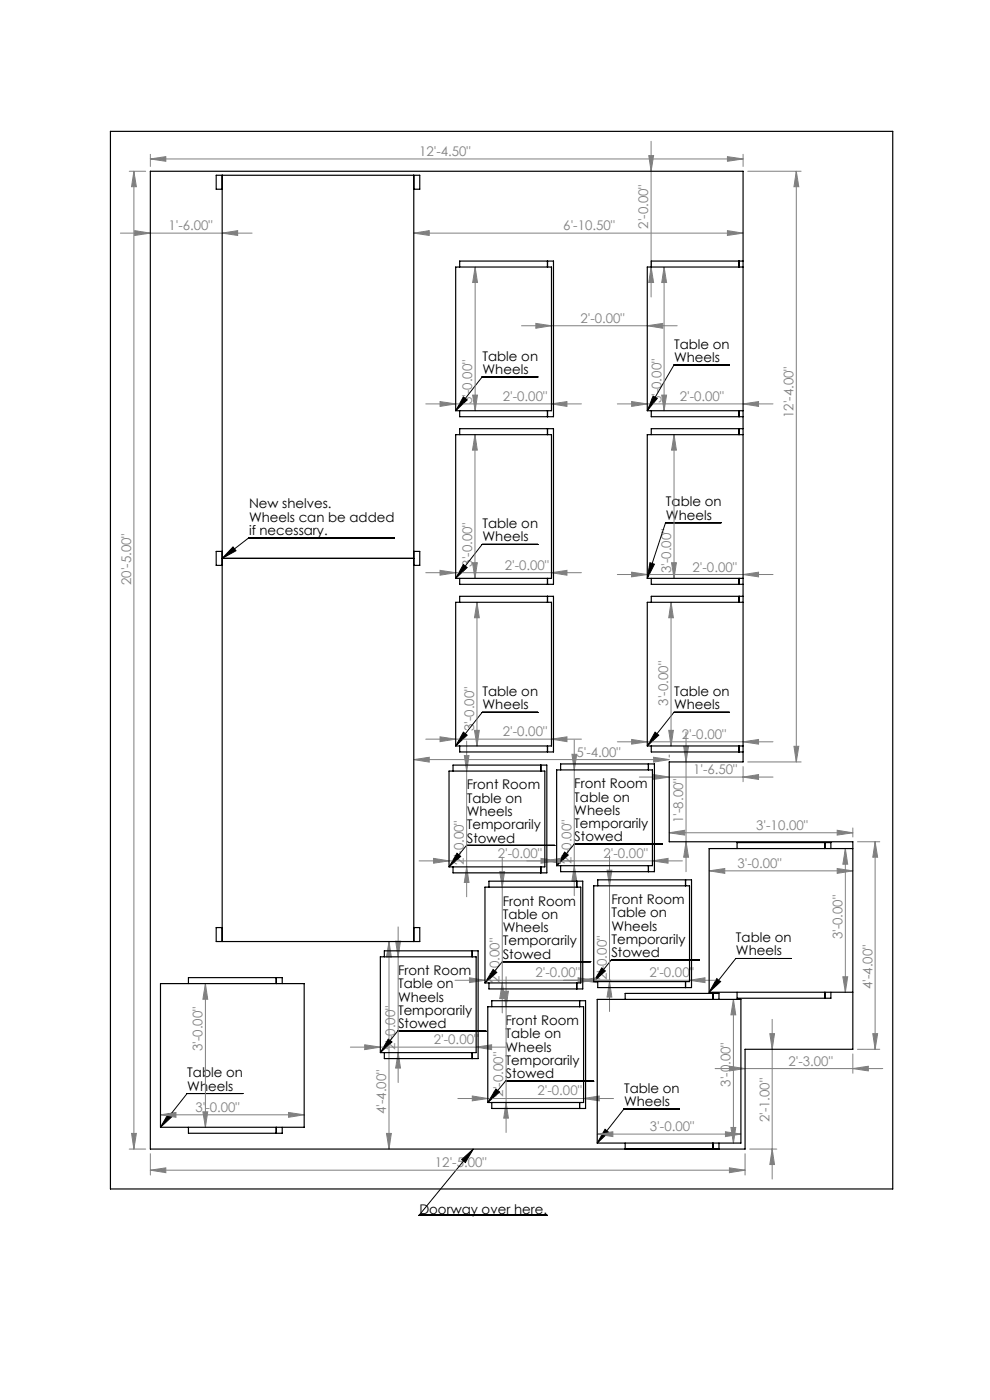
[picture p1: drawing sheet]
<svg xmlns="http://www.w3.org/2000/svg" width="210mm" height="297mm" viewBox="0 0 210 297" stroke-linecap="round" stroke-linejoin="round" font-family="sans-serif">
<g fill="none" stroke="#000" stroke-width=".21">
<path d="M114.1 80h-11.8l-5.6 7.1M154.7 77.5h-11.8l-5.6 9.6M98.3 84.2l.8 .6-2.4 2.3zM138.5 84l.9 .5-2.1 2.6zM49.4 116l.7 .8-3 1.7zM83.7 114.1h-31l-5.6 4.4M98.3 119.8l.8 .6-2.4 2.3zM114.1 115.5h-11.8l-5.6 7.2M137.9 119.4l.9 .3-1.5 3zM153 110.9h-11.8l-3.9 11.8M98.3 155.3l.8 .7-2.4 2.3zM114.1 151.1h-11.8l-5.6 7.2"/>
<path d="M139 155.3l.7 .7-2.4 2.3zM154.7 151.1h-11.8l-5.6 7.2M117.7 179.3h-18.7l-3.7 4.6M140.5 179.1h-18.7l-3.7 4.6M96.9 181l.8 .7-2.4 2.2zM119.8 180.8l.7 .6-2.4 2.3zM103.1 218.8h-18.8l-3.6 4.5M104.6 205.7l.8 .6-2.5 2.2zM125.3 204h-18.7l-3.7 4.5M127.6 205.3l.8 .7-2.5 2.2zM148.4 203.7h-18.8l-3.7 4.5M152 207.6l.9 .6-2.5 2.3z"/>
<path d="M167.9 203.3h-11.8l-5.7 7.2M35.7 236.3l.8 .6-2.5 2.2zM51.5 232h-11.8l-5.7 7.1M82.4 220.4l.7 .6-2.4 2.3zM105.2 231l.8 .7-2.5 2.2zM125.9 229.4h-18.7l-3.7 4.5M128.3 239.6l.8 .6-2.4 2.3zM144.1 235.3h-11.8l-5.6 7.2M97.9 246l2.5-2.2-1.7 2.8zM100.4 243.8l-11.5 14h27.1"/>
</g>
<g fill="none" stroke="#808080" stroke-width=".21">
<path d="M27.4 36.3h3.5M28.4 36.3l.5 3.3h-1zM28.4 36.3v207.5M31.9 33.7l3.3-.5v1zM31.9 32.7v2.6M31.9 33.7h125.7M137.6 33h1l-.5 3.3zM138.1 30v33M154.3 33.2l3.3 .5-3.3 .5zM157.6 32.7v2.6M158.6 36.3h11.3M168.9 36.3l.5 3.3h-1z"/>
<path d="M168.9 36.3v125.3M25.5 49.5h28M28.6 48.9l3.3 .6-3.3 .4zM47.1 49.5l3.3-.6v1zM87.8 49.5l3.3-.6v1zM87.8 49.5h69.8M100.8 56.7l.5 3.2h-1zM100.8 56.7v30.4M138.1 56.7l.5 3.2h-1zM140.9 56.7l.5 3.2h-1zM140.9 56.7v30.4M154.3 48.9l3.3 .6-3.3 .4z"/>
<path d="M110.6 69.1h33.1M113.7 68.6l3.3 .5-3.3 .5zM137.3 69.1l3.3-.5v1zM90.3 85.7h33M93.3 85.2l3.4 .5-3.4 .5zM100.3 83.8h1l-.5 3.3zM100.8 92.2l.4 3.3h-1zM100.8 92.2v30.5M117 85.7l3.3-.5v1zM131 85.7h33M134 85.2l3.3 .5-3.3 .5zM140.4 83.8h1l-.5 3.3z"/>
<path d="M143 92.2l.5 3.3h-1zM143 92.2v30.5M157.6 85.7l3.3-.5v1zM100.2 119.4h1l-.4 3.3zM142.5 119.4h1l-.5 3.3zM90.3 121.5h33M93.3 121l3.4 .5-3.4 .5zM101.2 127.8l.5 3.3h-1.1zM101.2 127.8v30.5M117 121.5l3.3-.5v1zM131 121.9h33M134 121.4l3.3 .5-3.3 .5z"/>
<path d="M142.3 127.8l.5 3.3h-.9zM142.3 127.8v30.5M157.6 121.9l3.3-.5v1zM90.3 156.8h33M93.3 156.3l3.4 .5-3.4 .5zM99 157.2v33M100.6 154.9h1.1l-.5 3.4zM117 156.8l3.3-.5v1zM121.8 157v33M131 157.4h33M134 156.9l3.3 .5-3.3 .5zM141.9 154.9h.9l-.5 3.4z"/>
<path d="M145 158.3h1l-.5 3.3zM145.5 155.3v29.6M157.6 157.4l3.3-.5v1zM168.4 158.3h1l-.5 3.3zM87.8 161.1l3.3-.4v1zM87.8 161.1h54.2M98.5 160.3h1l-.5 3.3zM121.3 160h1l-.5 3.3zM135.6 164.8h28.4M138.6 164.3l3.4 .5-3.4 .5zM138.6 160.7l3.4 .4-3.4 .6zM142 160.2v.4"/>
<path d="M142 176.7l3.2-.6v1.1zM142 176.7h38.9M145.5 178.6l.5 3.3h-1zM157.6 164.8l3.3-.5v1zM157.6 162.6v3.2M158.6 161.6h11.3M177.6 176.1l3.3 .6-3.3 .5zM180.9 175.6v1.9M181.9 178.6h4.7M185.6 178.6l.6 3.3h-1.1zM185.6 178.6v44M82.5 199.7l.5 3.3h-1z"/>
<path d="M82.5 199.7v44.1M83.9 199.7h1l-.4 3.3zM84.5 196.6v33.1M92 182.1l3.2 .5-3.2 .5zM99 183.9l.5 3.3h-1zM106 184.9h1l-.5 3.3zM106.5 181.9v33M114.8 182.1l3.3 .5-3.3 .5zM115.6 182.6l3.3-.5v1zM121.8 183.7l.5 3.2h-1zM128.8 184.6h1l-.5 3.3zM129.3 181.6v33"/>
<path d="M138.4 182.6l3.3-.5v1zM144.7 182.6h-55.8M150.4 184.7l3.3-.4v1zM150.4 184.7h30.5M177.6 184.3l3.3 .4-3.3 .6zM179.3 180l.5 3.3h-1zM179.3 180v30.5M43.6 208.7l.5 3.3h-1.1zM43.6 208.7v30.4M96.5 208h56.1M99.6 207.4l3.3 .6-3.3 .5zM106.5 208.5l.5 3.3h-1z"/>
<path d="M106.9 210.3h.9l-.4 3.3zM107.4 207.2v33M122.6 207.4l3.3 .6-3.3 .5zM123.2 208l3.3-.6v1.1zM129.3 208.2l.5 3.3h-1zM146.3 208l3.2-.6v1.1zM155.6 212l.5 3.3h-1.1zM155.6 212v30.5M163.3 219.3h1l-.5 3.3zM163.8 216.2v33.9M178.8 207.2h1l-.5 3.3zM185.1 219.3h1.1l-.6 3.3z"/>
<path d="M34 236.5l3.3-.5v1zM34 236.5h30.5M43 235.9h1.1l-.5 3.2zM61.2 236l3.3 .5-3.3 .5zM74.3 222.1h33.1M77.4 221.6l3.3 .5-3.3 .6zM84.5 223.3l.4 3.3h-1zM97.1 233h33M100.2 232.5l3.3 .5-3.3 .5zM101 222.1l3.3-.5v1.1zM107.4 233.9l.4 3.3h-.9zM123.8 233l3.3-.5v1z"/>
<path d="M151.7 226.7h35.6M154.7 226.2l3.3 .5-3.3 .5zM155 239.2h1.1l-.5 3.3zM180.9 223.6v4.1M180.9 226.7l3.3-.5v1zM181.9 222.6h4.7M27.4 243.8h3.5M27.9 240.4h1l-.5 3.4zM31.9 248.2l3.3-.4v1zM31.9 244.8v4.5M31.9 248.2h126.1M82 240.4h1l-.5 3.4z"/>
<path d="M126.7 240.6l3.3-.5v1zM126.7 240.6h30.5M153.9 240.1l3.3 .5-3.3 .5zM154.7 247.8l3.3 .4-3.3 .6zM158 244.8v4.5M159 243.8h5.8M163.8 243.8l.5 3.2h-1z"/>
</g>
<path d="M138.5 84l.9 .5-2.1 2.6zM137.9 119.4l.9 .3-1.5 3zM139 155.3l.7 .7-2.4 2.3zM98.3 155.3l.8 .7-2.4 2.3zM98.3 119.8l.8 .6-2.4 2.3zM98.3 84.2l.8 .6-2.4 2.3zM152 207.6l.9 .6-2.5 2.3zM128.3 239.6l.8 .6-2.4 2.3zM35.7 236.3l.8 .6-2.5 2.2zM49.4 116l.7 .8-3 1.7zM96.9 181l.8 .7-2.4 2.2zM119.8 180.8l.7 .6-2.4 2.3zM104.6 205.7l.8 .6-2.5 2.2zM127.6 205.3l.8 .7-2.5 2.2zM105.2 231l.8 .7-2.5 2.2zM82.4 220.4l.7 .6-2.4 2.3zM97.9 246l2.5-2.2-1.7 2.8z" fill="#000"/>
<g fill="#808080">
<path d="M157.6 85.7l3.3-.5v1zM134 85.2l3.3 .5-3.3 .5zM117 85.7l3.3-.5v1zM93.3 85.2l3.4 .5-3.4 .5zM138.4 182.6l3.3-.5v1zM114.8 182.1l3.3 .5-3.3 .5z"/>
<path d="M157.6 164.8l3.3-.5v1zM138.6 164.3l3.4 .5-3.4 .5z"/>
<path d="M47.1 49.5l3.3-.6v1zM28.6 48.9l3.3 .6-3.3 .4z"/>
<path d="M154.3 48.9l3.3 .6-3.3 .4zM87.8 49.5l3.3-.6v1z"/>
<path d="M157.6 121.9l3.3-.5v1zM134 121.4l3.3 .5-3.3 .5zM117 156.8l3.3-.5v1zM93.3 156.3l3.4 .5-3.4 .5zM138.6 160.7l3.4 .4-3.4 .6zM87.8 161.1l3.3-.4v1zM101 222.1l3.3-.5v1.1zM77.4 221.6l3.3 .5-3.3 .6zM123.2 208l3.3-.6v1.1zM99.6 207.4l3.3 .6-3.3 .5zM146.3 208l3.2-.6v1.1zM122.6 207.4l3.3 .6-3.3 .5zM115.6 182.6l3.3-.5v1zM92 182.1l3.2 .5-3.2 .5z"/>
<path d="M157.6 157.4l3.3-.5v1zM134 156.9l3.3 .5-3.3 .5z"/>
<path d="M117 121.5l3.3-.5v1zM93.3 121l3.4 .5-3.4 .5z"/>
<path d="M61.2 236l3.3 .5-3.3 .5zM34 236.5l3.3-.5v1z"/>
<path d="M123.8 233l3.3-.5v1zM100.2 232.5l3.3 .5-3.3 .5z"/>
<path d="M153.9 240.1l3.3 .5-3.3 .5zM126.7 240.6l3.3-.5v1z"/>
<path d="M138.1 56.7l.5 3.2h-1zM137.6 33h1l-.5 3.3zM163.8 243.8l.5 3.2h-1zM163.3 219.3h1l-.5 3.3z"/>
<path d="M178.8 207.2h1l-.5 3.3zM179.3 180l.5 3.3h-1zM140.4 83.8h1l-.5 3.3zM140.9 56.7l.5 3.2h-1zM107.4 233.9l.4 3.3h-.9zM106.9 210.3h.9l-.4 3.3zM106.5 208.5l.5 3.3h-1zM106 184.9h1l-.5 3.3zM129.3 208.2l.5 3.3h-1zM128.8 184.6h1l-.5 3.3zM99 183.9l.5 3.3h-1zM98.5 160.3h1l-.5 3.3z"/>
<path d="M43 235.9h1.1l-.5 3.2zM43.6 208.7l.5 3.3h-1.1zM141.9 154.9h.9l-.5 3.4zM142.3 127.8l.5 3.3h-.9zM142.5 119.4h1l-.5 3.3zM143 92.2l.5 3.3h-1zM100.3 83.8h1l-.5 3.3zM100.8 56.7l.5 3.2h-1zM100.2 119.4h1l-.4 3.3zM100.8 92.2l.4 3.3h-1zM100.6 154.9h1.1l-.5 3.4zM101.2 127.8l.5 3.3h-1.1zM84.5 223.3l.4 3.3h-1zM83.9 199.7h1l-.4 3.3zM121.8 183.7l.5 3.2h-1zM121.3 160h1l-.5 3.3z"/>
<path d="M82.5 199.7l.5 3.3h-1zM82 240.4h1l-.5 3.4zM155.6 212l.5 3.3h-1.1zM155 239.2h1.1l-.5 3.3zM28.4 36.3l.5 3.3h-1zM27.9 240.4h1l-.5 3.4zM168.9 36.3l.5 3.3h-1zM168.4 158.3h1l-.5 3.3zM145 158.3h1l-.5 3.3zM145.5 178.6l.5 3.3h-1zM185.6 178.6l.6 3.3h-1.1zM185.1 219.3h1.1l-.6 3.3z"/>
<path d="M154.7 226.2l3.3 .5-3.3 .5zM180.9 226.7l3.3-.5v1z"/>
<path d="M150.4 184.7l3.3-.4v1zM177.6 184.3l3.3 .4-3.3 .6zM31.9 33.7l3.3-.5v1zM154.3 33.2l3.3 .5-3.3 .5zM113.7 68.6l3.3 .5-3.3 .5zM137.3 69.1l3.3-.5v1zM142 176.7l3.2-.6v1.1zM177.6 176.1l3.3 .6-3.3 .5zM31.9 248.2l3.3-.4v1zM154.7 247.8l3.3 .4-3.3 .6z"/>
</g>
<g fill="none" stroke="#000" stroke-width=".25">
<path d="M23.4 27.9h166v224.3h-166zM31.9 36.3h125.7v125.3h-15.6v17h38.9v44h-22.9v21.2h-126.1zM47.1 37.2v162.5M87.8 37.2v162.5M47.1 40.1h-1.2v-2.9h43.1v2.9h-1.2M96.7 56.7h20.3v30.4h-20.3zM97.5 56.7v-1.3h19.9v33h-19.9v-1.3M116.1 55.4v1.3M156.8 55.4v1.3M157.6 55.4h-19.5v1.3M157.6 56.7h-20.3v30.4h20.3M96.7 92.2h20.3v30.5h-20.3z"/>
<path d="M97.5 92.2v-1.3h19.9v33.1h-19.9v-1.3M116.1 87.1v1.3M116.1 90.9v1.3M138.1 87.1v1.3h19.5M156.8 87.1v1.3M156.8 90.9v1.3M157.6 90.9h-19.5v1.3M157.6 92.2h-20.3v30.5h20.3M47.1 117h-1.2v2.9h1.2M47.1 118.5h40.7M87.8 117h1.2v2.9h-1.2M96.7 127.8h20.3v30.5h-20.3z"/>
<path d="M97.5 127.8v-1.3h19.9v33h-19.9v-1.2M116.1 122.7v1.3M116.1 126.5v1.3M138.1 122.7v1.3h19.5M156.8 122.7v1.3M156.8 126.5v1.3M157.6 126.5h-19.5v1.3M157.6 127.8h-20.3v30.5h20.3M116.1 158.3v1.2M138.1 158.3v1.2h19.5M156.8 158.3v1.2M95.2 163.6h20.4v20.3h-20.4z"/>
<path d="M96.1 163.6v-1.3h19.9v22.9h-19.9v-1.3M114.7 162.3v1.3M118.1 163.3h20.3v20.4h-20.3zM118.9 163.3v-1.2h19.9v22.8h-19.9v-1.2M137.5 162.1v1.2M175 178.7v1.3M47.1 196.8h-1.2v2.9h43.1v-2.9h-1.2M102.9 188.2h20.3v20.3h-20.3zM103.7 188.2v-1.3h19.9v22.9h-19.9v-1.3M114.7 183.9v1.3M122.3 186.9v1.3M125.9 187.9h20.4v20.3h-20.4z"/>
<path d="M126.8 187.9v-1.2h19.9v22.8h-19.9v-1.3M137.5 183.7v1.2M145.4 186.7v1.2M156.4 180v-1.3h19.8v1.3M180.9 180h-30.5v30.5h30.5M34 208.7h30.5v30.4h-30.5zM40 208.7v-1.3h19.9v1.3M58.6 207.4v1.3M80.7 203h20.3v20.3h-20.3zM81.5 203v-1.3h19.9v22.9h-19.9v-1.3M100.2 201.7v1.3M103.5 213.6h20.3v20.3h-20.3z"/>
<path d="M104.3 213.6v-1.3h19.9v22.9h-19.9v-1.3M122.3 208.5v1.3M122.9 212.3v1.3M126.7 212h30.5v30.5h-30.5zM132.6 212v-1.3h19.9v1.3M145.4 208.2v1.3M151.2 210.7v1.3M156.4 210.5v1.3h19.8v-1.3M175 210.5v1.3M40 239.1v1.3h19.9v-1.3M58.6 239.1v1.3M100.2 223.3v1.3"/>
<path d="M122.9 233.9v1.3M132.6 242.5v1.3M151.2 242.5v1.3M152.5 242.5v1.3"/>
</g>
<g font-size="2.8" fill="#808080">
<text x="88.9" y="33.1">12'-4.50&quot;</text>
<text x="35.7" y="48.8">1'-6.00&quot;</text>
<text x="119.5" y="48.8">6'-10.50&quot;</text>
<text x="137.5" y="48.5" transform="rotate(-90 137.5 48.5)">2'-0.00&quot;</text>
<text x="123.1" y="68.5">2'-0.00&quot;</text>
<text x="100.2" y="85.7" transform="rotate(-90 100.2 85.7)">3'-0.00&quot;</text>
<text x="106.7" y="85.1">2'-0.00&quot;</text>
<text x="140.3" y="85.6" transform="rotate(-90 140.3 85.6)">3'-0.00&quot;</text>
<text x="144.2" y="85.1">2'-0.00&quot;</text>
<text x="168.3" y="88.7" transform="rotate(-90 168.3 88.7)">12'-4.00&quot;</text>
<text x="27.8" y="124.1" transform="rotate(-90 27.8 124.1)">20'-5.00&quot;</text>
<text x="100.1" y="120.2" transform="rotate(-90 100.1 120.2)">3'-0.00&quot;</text>
<text x="107.1" y="120.9">2'-0.00&quot;</text>
<text x="142.4" y="121.6" transform="rotate(-90 142.4 121.6)">3'-0.00&quot;</text>
<text x="146.9" y="121.3">2'-0.00&quot;</text>
<text x="141.8" y="149.7" transform="rotate(-90 141.8 149.7)">3'-0.00&quot;</text>
<text x="100.6" y="155.1" transform="rotate(-90 100.6 155.1)">3'-0.00&quot;</text>
<text x="106.7" y="156.2">2'-0.00&quot;</text>
<text x="122.3" y="160.5">5'-4.00&quot;</text>
<text x="144.6" y="156.7">2'-0.00&quot;</text>
<text x="147" y="164.2">1'-6.50&quot;</text>
<text x="144.9" y="174.6" transform="rotate(-90 144.9 174.6)">1'-8.00&quot;</text>
<text x="160.4" y="176">3'-10.00&quot;</text>
<text x="98.4" y="183.5" transform="rotate(-90 98.4 183.5)">2'-0.00&quot;</text>
<text x="105.6" y="182">2'-0.00&quot;</text>
<text x="121.2" y="183.3" transform="rotate(-90 121.2 183.3)">2'-0.00&quot;</text>
<text x="128" y="182">2'-0.00&quot;</text>
<text x="156.4" y="184.1">3'-0.00&quot;</text>
<text x="178.7" y="199.3" transform="rotate(-90 178.7 199.3)">3'-0.00&quot;</text>
<text x="105.9" y="208.5" transform="rotate(-90 105.9 208.5)">2'-0.00&quot;</text>
<text x="113.6" y="207.3">2'-0.00&quot;</text>
<text x="128.7" y="208" transform="rotate(-90 128.7 208)">2'-0.00&quot;</text>
<text x="137.8" y="207.3">2'-0.00&quot;</text>
<text x="185" y="209.8" transform="rotate(-90 185 209.8)">4'-4.00&quot;</text>
<text x="92" y="221.5">2'-0.00&quot;</text>
<text x="43" y="223" transform="rotate(-90 43 223)">3'-0.00&quot;</text>
<text x="83.9" y="222.8" transform="rotate(-90 83.9 222.8)">2'-0.00&quot;</text>
<text x="167.3" y="226.1">2'-3.00&quot;</text>
<text x="106.8" y="232.6" transform="rotate(-90 106.8 232.6)">2'-0.00&quot;</text>
<text x="114" y="232.4">2'-0.00&quot;</text>
<text x="155" y="230.5" transform="rotate(-90 155 230.5)">3'-0.00&quot;</text>
<text x="41.4" y="235.9">3'-0.00&quot;</text>
<text x="81.9" y="236.3" transform="rotate(-90 81.9 236.3)">4'-4.00&quot;</text>
<text x="137.9" y="240">3'-0.00&quot;</text>
<text x="163.2" y="238.1" transform="rotate(-90 163.2 238.1)">2'-1.00&quot;</text>
<text x="92.3" y="247.6">12'-5.00&quot;</text>
</g>
<g font-size="2.8">
<text x="102.3" y="76.5">Table on</text>
<text x="143" y="74">Table on</text>
<text x="143" y="76.8">Wheels</text>
<text x="102.3" y="79.3">Wheels</text>
<text x="52.8" y="107.8">New shelves.</text>
<text x="141.3" y="107.4">Table on</text>
<text x="52.8" y="110.6">Wheels can be added</text>
<text x="52.8" y="113.5">if necessary.</text>
<text x="102.3" y="112">Table on</text>
<text x="141.3" y="110.2">Wheels</text>
<text x="102.3" y="114.9">Wheels</text>
<text x="102.3" y="147.6">Table on</text>
<text x="143" y="147.6">Table on</text>
<text x="102.3" y="150.4">Wheels</text>
<text x="143" y="150.4">Wheels</text>
<text x="99" y="167.5">Front Room</text>
<text x="121.8" y="167.2">Front Room</text>
<text x="99" y="170.3">Table on</text>
<text x="99" y="173.1">Wheels</text>
<text x="121.8" y="170">Table on</text>
<text x="121.8" y="172.9">Wheels</text>
<text x="99" y="175.9">Temporarily</text>
<text x="99" y="178.8">Stowed</text>
<text x="121.8" y="175.7">Temporarily</text>
<text x="121.8" y="178.5">Stowed</text>
<text x="129.7" y="191.8">Front Room</text>
<text x="106.6" y="192.1">Front Room</text>
<text x="106.6" y="194.9">Table on</text>
<text x="106.6" y="197.8">Wheels</text>
<text x="129.7" y="194.6">Table on</text>
<text x="129.7" y="197.4">Wheels</text>
<text x="106.6" y="200.6">Temporarily</text>
<text x="106.6" y="203.4">Stowed</text>
<text x="129.7" y="200.3">Temporarily</text>
<text x="129.7" y="203.1">Stowed</text>
<text x="156.1" y="199.9">Table on</text>
<text x="156.1" y="202.7">Wheels</text>
<text x="84.4" y="206.9">Front Room</text>
<text x="84.4" y="209.7">Table on</text>
<text x="84.4" y="212.5">Wheels</text>
<text x="84.4" y="215.3">Temporarily</text>
<text x="84.4" y="218.2">Stowed</text>
<text x="107.2" y="217.5">Front Room</text>
<text x="107.2" y="220.3">Table on</text>
<text x="107.2" y="223.1">Wheels</text>
<text x="107.2" y="225.9">Temporarily</text>
<text x="39.7" y="228.5">Table on</text>
<text x="39.7" y="231.3">Wheels</text>
<text x="107.2" y="228.8">Stowed</text>
<text x="132.4" y="231.8">Table on</text>
<text x="132.4" y="234.7">Wheels</text>
<text x="89" y="257.5">Doorway over here.</text>
</g>
</svg>
